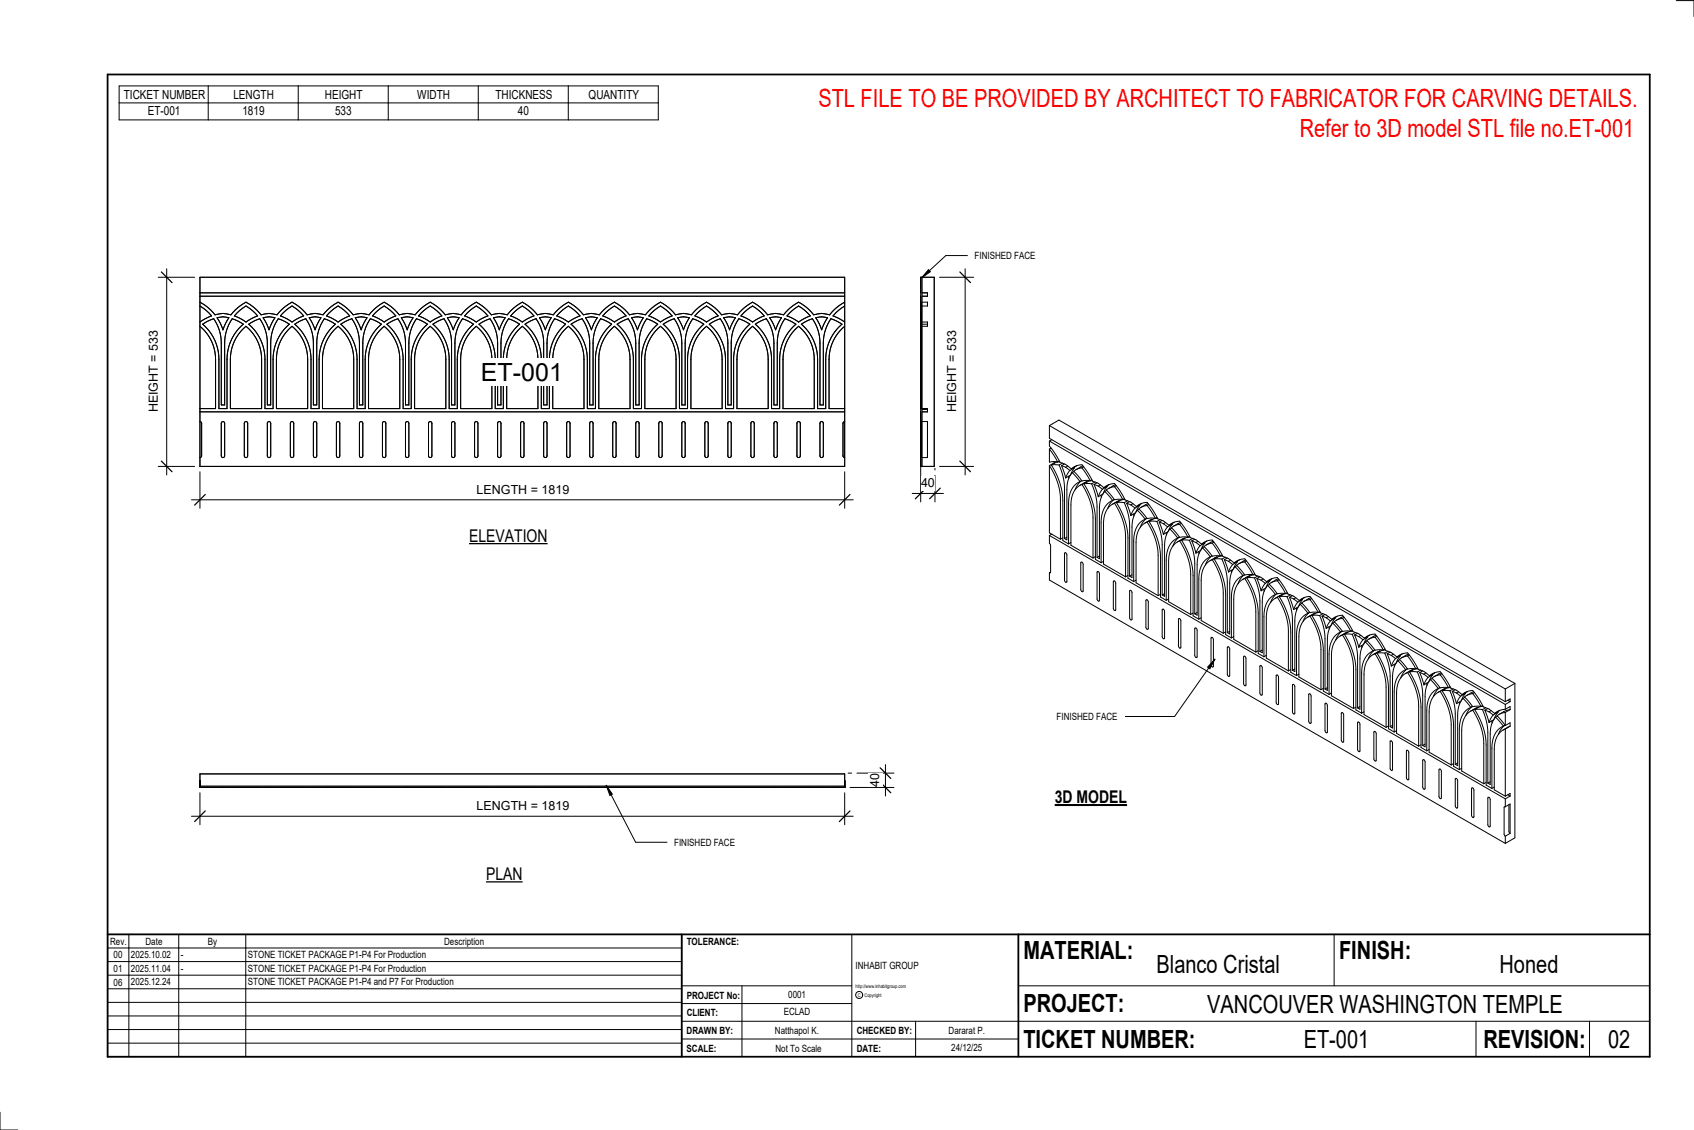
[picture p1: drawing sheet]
<svg xmlns="http://www.w3.org/2000/svg" width="914mm" height="610mm" viewBox="0 0 914 610" stroke-linecap="round" stroke-linejoin="round" font-family="sans-serif">
<g fill="none" stroke="#000" stroke-width=".54">
<path d="M108 150h348v102h-348zM108 158h348M108 160h348M108 176a23 23 0 0 1 8 18v26h-8M108 165l6 5-6 4M108 163l4 3 4 4a13 13 0 0 1 9 0l3-4 5-3 4 3 4 4a13 13 0 0 1 9 0l3-4 5-3 4 3 4 4M109 175l6-3a23 23 0 0 1 4 13v33h2v-33a23 23 0 0 1 4-13l6 3a25 25 0 0 0-8 19v26h-5v-26a25 25 0 0 0-9-19zM117 171h3h4l-4 7zM128 169l5-4 6 5-6 4-6-4zM132 177l1-1a23 23 0 0 1 8 18v26h-17v-26a23 23 0 0 1 8-17zM134 175l6-3a23 23 0 0 1 4 13v33h2v-33a23 23 0 0 1 4-13l6 3a25 25 0 0 0-9 19v26h-4v-26a25 25 0 0 0-9-19zM142 171h3h3l-3 7z"/>
<path d="M153 169l5-4 6 5-6 4-7-4zM156 177l2-1a23 23 0 0 1 8 18v26h-17v-26a23 23 0 0 1 7-17zM159 175l6-3a23 23 0 0 1 4 13v33h2v-33a23 23 0 0 1 4-13l6 3a25 25 0 0 0-9 19v26h-4v-26M159 175a25 25 0 0 1 9 19M167 171h3h3l-3 7zM170 169l-4 1M178 169l5-4 6 5-6 4-7-4zM181 177l2-1a23 23 0 0 1 8 18v26h-17v-26a23 23 0 0 1 7-17zM184 175l6-3a23 23 0 0 1 4 13v33h2v-33a23 23 0 0 1 4-13l6 3a25 25 0 0 0-9 19v26h-4v-26a25 25 0 0 0-9-19zM195 171h3l-3 7-3-7M195 171h-3M202 169l5-4 7 5-7 4-6-4z"/>
<path d="M206 177l1-1a23 23 0 0 1 9 18v26h-17v-26a23 23 0 0 1 7-17zM217 171h3h3l-3 7zM225 172a23 23 0 0 0-4 13M225 172l6 3a25 25 0 0 0-9 19v26h-4v-26a25 25 0 0 0-9-19l6-3a23 23 0 0 1 4 13v33h2v-33M227 169l5-4 6 5-6 4-6-4zM231 177l1-1a23 23 0 0 1 9 18v26h-17v-26a23 23 0 0 1 7-17zM234 175l6-3a23 23 0 0 1 4 13v33h2v-33a23 23 0 0 1 4-13l6 3a25 25 0 0 0-9 19v26h-5v-26a25 25 0 0 0-8-19zM241 171h4h3l-3 7zM252 169l5-4 6 5-6 4-6-4zM256 177l1-1a23 23 0 0 1 9 18v26h-17v-26a23 23 0 0 1 7-17zM259 175l6-3a23 23 0 0 1 4 13v33h1v-33a23 23 0 0 1 5-13l5 3a25 25 0 0 0-8 19v26h-5v-26a25 25 0 0 0-8-19zM266 171h4h3l-3 7z"/>
<path d="M277 169l5-4 6 5-6 4-6-4zM281 177l1-1a23 23 0 0 1 8 18v26h-16v-26a23 23 0 0 1 7-17zM283 175l6-3a23 23 0 0 1 4 13v33h2v-33a23 23 0 0 1 4-13l6 3a25 25 0 0 0-8 19v26h-5v-26a25 25 0 0 0-9-19zM291 171h3h4l-4 7zM302 169l5-4 6 5-6 4-6-4zM306 177l1-1a23 23 0 0 1 8 18v26h-17v-26a23 23 0 0 1 8-17zM308 175l6-3a23 23 0 0 1 4 13v33h2v-33a23 23 0 0 1 4-13l6 3a25 25 0 0 0-9 19v26h-4v-26a25 25 0 0 0-9-19zM316 171h3h3l-3 7zM327 169l5-4 6 5-6 4-7-4zM330 177l2-1a23 23 0 0 1 8 18v26h-17v-26a23 23 0 0 1 7-17zM333 175l6-3a23 23 0 0 1 4 13v33h2v-33a23 23 0 0 1 4-13l6 3a25 25 0 0 0-9 19v26h-4v-26a25 25 0 0 0-9-19zM341 171h3h3l-3 7z"/>
<path d="M352 169l5-4 6 5-6 4-7-4zM355 177l2-1a23 23 0 0 1 8 18v26h-17v-26a23 23 0 0 1 7-17zM358 175l6-3a23 23 0 0 1 4 13v33h2v-33a23 23 0 0 1 4-13l6 3a25 25 0 0 0-9 19v26h-4v-26a25 25 0 0 0-9-19zM366 171h3h3l-3 7zM376 169l5-4 7 5-7 4-6-4zM380 177l1-1a23 23 0 0 1 9 18v26h-17v-26a23 23 0 0 1 7-17zM383 175l6-3a23 23 0 0 1 4 13v33h2v-33a23 23 0 0 1 4-13l6 3a25 25 0 0 0-9 19v26h-4v-26a25 25 0 0 0-9-19zM391 171h3h3l-3 7zM401 169l5-4 7 5-7 4-6-4zM405 177l1-1a23 23 0 0 1 9 18v26h-17v-26a23 23 0 0 1 7-17zM408 175l6-3a23 23 0 0 1 4 13v33h2v-33a23 23 0 0 1 4-13l6 3a25 25 0 0 0-9 19v26h-5v-26a25 25 0 0 0-8-19zM415 171h4h3l-3 7z"/>
<path d="M426 169l5-4 6 5-6 4-6-4zM430 177l1-1a23 23 0 0 1 9 18v26h-17v-26a23 23 0 0 1 7-17zM433 175l6-3a23 23 0 0 1 4 13v33h1v-33a23 23 0 0 1 5-13l5 3a25 25 0 0 0-8 19v26h-5v-26a25 25 0 0 0-8-19zM440 171h4h3l-3 7zM456 176a23 23 0 0 0-8 18v26h8M456 165l-6 5 6 4M456 163l-4 3-4 4a13 13 0 0 0-9 0l-3-4-5-3-4 3-4 4a13 13 0 0 0-9 0l-3-4-5-3-4 3-4 4a13 13 0 0 0-9 0l-3-4-5-3-4 3-4 4a13 13 0 0 0-8 0l-4-4-4-3-5 3-4 4a13 13 0 0 0-8 0l-4-4-4-3-5 3-3 4a13 13 0 0 0-9 0l-4-4-4-3-5 3-3 4a13 13 0 0 0-9 0l-4-4-4-3-4 3-4 4a13 13 0 0 0-9 0l-3-4-5-3-4 3-4 4a13 13 0 0 0-9 0l-3-4-5-3-4 3-4 4a13 13 0 0 0-9 0l-3-4-5-3-4 3-4 4a13 13 0 0 0-8 0l-4-4-4-3-5 3-4 4-4-1M108 227l1 1v18l-1 1M108 222h348M120 228l1-1v1v18a.9 .9 0 0 1-1 1 .9 .9 0 0 1-1-1zM132 228l1-1 1 1v18a.9 .9 0 0 1-1 1 .9 .9 0 0 1-1-1zM145 228l1-1v1v18a.9 .9 0 0 1-1 1 .9 .9 0 0 1-1-1z"/>
<path d="M157 228l1-1 1 1v18a.9 .9 0 0 1-1 1 .9 .9 0 0 1-1-1zM169 228l1-1 1 1v18a.9 .9 0 0 1-1 1 .9 .9 0 0 1-1-1zM182 228l1-1v1v18a.9 .9 0 0 1-1 1 .9 .9 0 0 1 0-1zM194 228l1-1 1 1v18a.9 .9 0 0 1-1 1 .9 .9 0 0 1-1-1zM207 228l1-1v1v18a.9 .9 0 0 1-1 1 .9 .9 0 0 1-1-1zM219 228l1-1 1 1v18a.9 .9 0 0 1-1 1 .9 .9 0 0 1-1-1zM232 228l1-1v1v18a.9 .9 0 0 1-1 1 .9 .9 0 0 1-1-1zM244 228l1-1 1 1v18a.9 .9 0 0 1-1 1 .9 .9 0 0 1-1-1zM256 228l1-1 1 1v18a.9 .9 0 0 1-1 1 .9 .9 0 0 1-1-1zM269 228l1-1v1v18a.9 .9 0 0 1 0 1 .9 .9 0 0 1-1-1zM281 228l1-1 1 1v18a.9 .9 0 0 1-1 1 .9 .9 0 0 1-1-1zM294 228l1-1v1v18a.9 .9 0 0 1-1 1 .9 .9 0 0 1-1-1z"/>
<path d="M306 228l1-1 1 1v18a.9 .9 0 0 1-1 1 .9 .9 0 0 1-1-1zM319 228l1-1v1v18a.9 .9 0 0 1-1 1 .9 .9 0 0 1-1-1zM331 228l1-1 1 1v18a.9 .9 0 0 1-1 1 .9 .9 0 0 1-1-1zM343 228l1-1 1 1v18a.9 .9 0 0 1-1 1 .9 .9 0 0 1-1-1zM356 228l1-1v1v18a.9 .9 0 0 1 0 1 .9 .9 0 0 1-1-1zM368 228l1-1 1 1v18a.9 .9 0 0 1-1 1 .9 .9 0 0 1-1-1zM381 228l1-1v1v18a.9 .9 0 0 1-1 1 .9 .9 0 0 1-1-1zM393 228l1-1 1 1v18a.9 .9 0 0 1-1 1 .9 .9 0 0 1-1-1zM406 228l1-1v1v18a.9 .9 0 0 1-1 1 .9 .9 0 0 1-1-1zM418 228l1-1 1 1v18a.9 .9 0 0 1-1 1 .9 .9 0 0 1-1-1zM430 228l1-1 1 1v18a.9 .9 0 0 1-1 1 .9 .9 0 0 1-1-1zM443 228l1-1v1v18a.9 .9 0 0 1 0 1 .9 .9 0 0 1-1-1z"/>
<path d="M456 227l-1 1v18l1 1"/>
</g>
<path d="M497 150h1v102h-1z" fill="#7c7c7c"/>
<g fill="none" stroke="#000" stroke-width=".54">
<path d="M497 150h7v102h-7zM498 158h3v2h-3M498 150v102M497 176v16M497 165v9M497 171v7M497 163v7v-1M498 174h3M498 165h3M498 163h3M501 163v2M501 174v1h-3"/>
<path d="M501 174v2h-3M497 185v-13v22M497 227v1M498 220h3v2h-3M498 227h3M501 227v1M501 227v20M497 246v1M498 247h3M501 246v1M505 253v1"/>
</g>
<path d="M108 424h348v1h-348z" fill="#7c7c7c"/>
<g fill="none" stroke="#000" stroke-width=".54">
<path d="M566 238v3l5 5a5 5 0 0 0 4 5l3 2M566 230v6l247 143M566 230l247 142M566 230l6-3 246 142M566 238l247 142M568 237l-2 1M108 254v20M456 254v20M566 251l3 5a32 32 0 0 1 3 13v22M566 242l5 7M566 242v7h5M566 251v36l6 4"/>
<path d="M567 242h-1M568 251a37 37 0 0 1 6 19v22l3 1M568 251h4M569 250h.1M569 250l-3 1M569 249v1M572 251a31 31 0 0 1 3 12v28M572 249h-1M572 249h-2l-2 2M573 251l2 1M573 251l2 7M573 250l-1 1"/>
<path d="M575 250l-2 1M575 252l2 2M576 251l-1 1M577 257v1M577 254l-2 4M578 256l-3 2M578 253l3-2a4 4 0 0 1 5 2l2 3a5 5 0 0 0 5 5l3 2M579 255a13 13 0 0 0-3 9v27h-1M579 255l4 5M580 254l-1 1M580 252h.1M580 252l-2 4"/>
<path d="M580 252l-3 2M581 251l-3 2M583 260a11 11 0 0 0-6 12v21M584 259l-2 3-2 2M584 259l-1 1M584 252l-4 2 4 5h4M584 252l4 7M585 251l-4 2M585 252h-1M587 260h-2M587 260l-4 2M587 260h.1"/>
<path d="M589 259h-1M590 259l-2 1-3 1M103 270h358M582 263l2-2 3 5a32 32 0 0 1 3 13v22l-12-7v-22a13 13 0 0 1 4-9zM585 261a37 37 0 0 1 6 19v22l3 2M585 261h4M589 261a31 31 0 0 1 3 12v28M591 261l2 7M591 261l2 1M591 260l-2 1M592 260l-1 1M593 262l2 2"/>
<path d="M594 262h-1M594 267v1M595 264l-2 4M595 267l-2 1M596 263l2-2a4 4 0 0 1 6 3l2 3a5 5 0 0 0 4 4l3 2M596 265a13 13 0 0 0-3 9v27h-1M596 265l5 5M597 265h-1M597 262h1M598 262l-3 4M598 262l-3 2M599 261l-3 2"/>
<path d="M599 273l3-2 2 5a32 32 0 0 1 4 13v22l-12-7v-21a13 13 0 0 1 3-10zM601 270a11 11 0 0 0-7 12v22M601 270l-2 2-1 2M601 269v1M602 263l-5 1 5 6 4-1M602 263l4 6M602 262l-4 2M603 262l-1 1M603 271a37 37 0 0 1 6 19v22l3 2M603 271h4M604 270l-1 1M604 270l-4 2"/>
<path d="M604 270h.1M607 271a31 31 0 0 1 3 13v27M607 269h-1M607 269l-2 1-2 1M608 272l2 6M608 272h2M609 270l-2 1M610 271l-2 1M610 272l3 2M612 272h-2M612 277v1M613 274l-3 4"/>
<path d="M613 277l-3 1M613 273l3-1a4 4 0 0 1 5 2l2 3a5 5 0 0 0 5 4l3 2M614 275a13 13 0 0 0-3 9v28l-1-1M614 275l4 5M615 275h-1M615 272v1M615 273l-2 3M615 273l-2 1M616 272l-3 1M618 272l-2 2M619 280l-2 2-2 2M619 280h-1"/>
<path d="M619 273l-4 1 4 6h5M619 273l5 7M620 272h-2M620 272l-1 1M625 279l-1 1M625 280h-2l-3 1M566 289v4l1 1v15M566 289l247 142M568 288l-2 1M574 290l-2 1M575 298l1 1-1 15v-1zM576 290l-1 1"/>
<path d="M578 293h-1M593 300l-1 1M617 283l2-1 3 4a32 32 0 0 1 3 14v21l-12-7v-21a13 13 0 0 1 4-10zM618 280a11 11 0 0 0-6 12v22M620 281a37 37 0 0 1 6 19v22l4 2M620 281h4M622 280l-2 1M622 280l-4 2M622 280h.1M624 281a31 31 0 0 1 3 13v27M626 282l2 6M626 282l2 1"/>
<path d="M626 280l-2 1M627 281l-1 1M628 283l2 1M629 282l-1 1M629 287l1 2M630 284l-2 4M630 287l-2 1M631 283l3-1a4 4 0 0 1 5 2l2 3a5 5 0 0 0 5 4l3 3M632 285a13 13 0 0 0-3 9v28l-2-1M632 285l4 5M633 285h-1M633 283h.1"/>
<path d="M633 283l-2 4M633 283l-3 1M634 282l-3 1M634 293l3-1 2 4a32 32 0 0 1 4 14v21l-12-6v-22a13 13 0 0 1 3-10zM636 290a11 11 0 0 0-6 12v22M636 282l-3 2M636 290l-2 2-1 3M637 290h-1M637 283l-5 2 5 5h4M637 283l4 7M637 282h-1M638 282l-1 1"/>
<path d="M638 291a37 37 0 0 1 6 20v21l3 2M638 291h4M639 290l-1 1M639 290l-3 2M639 290v1M642 291a31 31 0 0 1 3 13v27M642 289l-1 1M642 290h-2l-2 1M643 292l3 6M643 292l3 1M644 290l-2 1M645 291l-2 1"/>
<path d="M646 293l2 1M647 292l-1 1M647 298v1M648 294l-2 4M648 297l-2 1M649 294l2-2a4 4 0 0 1 5 2l2 3a5 5 0 0 0 5 4l3 3M649 296a13 13 0 0 0-3 9v27l-1-1M649 296l4 4M650 295l-1 1M650 293h.1M650 293l-2 4M650 293l-2 1"/>
<path d="M651 292l-2 2M654 293l-3 1M654 300h-1M654 293l-4 2 4 5h5M654 293l5 7M655 292l-2 1M655 292l-1 1M660 299l-1 1M660 300h-2l-3 2M566 309v4l247 142M567 309h-1M584 303l1 1-1 15-1-1z"/>
<path d="M591 300l-1 1M592 308l1 1v15l-1-1zM596 303l-2 1M601 313l1 2v14l-1-1zM609 310l-1 1M610 318l1 2v14l-1-1zM611 310l-1 1M613 313l-1 1M652 303l2-1 3 4a32 32 0 0 1 3 14v22l-12-7v-22a13 13 0 0 1 4-10zM653 300a11 11 0 0 0-6 12v22M654 300l-2 2-1 3M655 302a37 37 0 0 1 7 19v21l3 2"/>
<path d="M655 302h5M657 300l-1 1M657 300l-4 2M657 300v1M660 302a31 31 0 0 1 2 12v27M661 302l2 7M661 302l2 1M661 301l-1 1M662 301l-1 1M663 303l2 2M664 302l-1 1M665 308v1"/>
<path d="M665 305l-2 4M666 307l-3 2M666 304l3-2a4 4 0 0 1 5 2l2 3a5 5 0 0 0 5 4l3 3M667 306a13 13 0 0 0-3 9v27l-2-1M667 306l4 5M668 305l-1 1M668 303h.1M668 303l-2 4M668 303l-3 2M669 302l-3 2M669 314l3-2 2 4a32 32 0 0 1 4 14v22l-12-7v-22a13 13 0 0 1 3-9zM671 311a11 11 0 0 0-6 11v22"/>
<path d="M671 303l-2 1M672 310l-3 2-1 3M672 310l-1 1M672 303l-5 2 5 5h4M672 303l4 7M672 302l-1 1M673 303h-1M673 312a37 37 0 0 1 6 19v22l3 1M673 312h4M675 311h-2M675 311l-4 2M675 311h.1"/>
<path d="M677 312a31 31 0 0 1 3 12v27M677 310h-1M678 310h-2l-3 2M678 312l3 7M678 312l3 1M679 311l-2 1M680 311l-2 1M681 313l2 2M682 312l-1 1M682 318v1M683 315l-2 4M683 317l-2 2"/>
<path d="M684 314l2-2a4 4 0 0 1 6 2l2 3a5 5 0 0 0 4 5l3 2M684 316a13 13 0 0 0-3 9v27l-1-1M684 316l4 5M685 315l-1 1M685 313h1M686 313l-3 4M686 313l-3 2M687 312l-3 2M689 313l-3 1M689 313l-4 2 4 5h5M689 313l5 7M690 312l-1 1"/>
<path d="M690 313h-1M695 320h-1M619 324l1 1-1 15v-2zM626 321h-1M628 329l1 1-1 15-1-2zM629 320l-2 1M631 323l-1 1M636 334l1 1v15l-1-2zM644 331h-1M645 339l1 1v15l-1-1zM646 330l-1 1M648 333l-1 1"/>
<path d="M687 324l2-2 3 5a32 32 0 0 1 3 13v22l-11-7v-22a13 13 0 0 1 3-9zM688 321a11 11 0 0 0-6 12v21M689 320l-2 3-1 2M689 320l-1 1M691 322a37 37 0 0 1 6 19v22l3 1M691 322h4M692 321h-1M692 321l-4 2M692 321h.1M695 322a31 31 0 0 1 3 12v28M695 320h-2l-2 2M696 322l2 7"/>
<path d="M696 322l2 1M697 321l-2 1M698 321l-2 1M698 323l3 2M699 322l-1 1M700 328v1M701 325l-3 4M701 327l-3 2M701 324l3-2a4 4 0 0 1 5 3l2 3a5 5 0 0 0 5 4l3 2M702 326a13 13 0 0 0-3 9v27h-1M702 326l4 5M703 325l-1 1"/>
<path d="M703 323h.1M703 323l-2 4M703 323l-2 2M704 322l-3 2M705 334l2-2 3 5a32 32 0 0 1 3 13v22l-12-7v-22a13 13 0 0 1 4-9zM706 331a11 11 0 0 0-6 12v21M706 323l-2 1M707 330l-2 3-2 2M707 330l-1 1M707 323l-4 2 4 6 5-1M707 323l5 7M708 322l-2 1"/>
<path d="M708 323h-1M708 332a37 37 0 0 1 6 19v22l3 2M708 332h4M710 331l-2 1M710 331l-4 2M710 331h.1M712 332a31 31 0 0 1 3 12v28M712 330h.1M713 330l-2 1-3 1M714 332l2 7M714 332l2 1M714 331l-2 1"/>
<path d="M715 331l-1 1M716 333l2 2M717 333h-1M717 338l1 1M718 335l-2 4M718 338l-2 1M719 334l3-1a4 4 0 0 1 5 2l2 3a5 5 0 0 0 4 4l3 2M719 336a13 13 0 0 0-2 9v27h-2M719 336l5 5M720 336h-1M720 333h1M721 333l-2 4"/>
<path d="M721 333l-3 2M722 332l-3 2M725 334l-5 1 5 6h4M725 334l4 7M725 333l-4 2M726 333l-1 1M730 340l-1 1M654 344l1 1v15l-1-1zM662 341l-2 1M663 349l1 1-1 15-1-1zM664 341h-2M666 343l-1 1"/>
<path d="M671 354l2 1-1 15-1-1zM679 351l-1 1M680 359l1 1v15l-1-1zM681 351h-1M684 354h-2M722 344l3-1 2 4a32 32 0 0 1 4 14v21l-12-7v-21a13 13 0 0 1 3-10zM724 341a11 11 0 0 0-7 12v22M724 341l-2 2-1 2M725 340l-1 1M726 342a37 37 0 0 1 6 19v22l3 2M726 342h4M727 341l-1 1"/>
<path d="M727 341l-4 2M727 341h.1M730 342a31 31 0 0 1 3 13v27M730 341h-2l-2 1M731 343l2 6M731 343h2M732 341l-2 1M733 342l-2 1M733 343l3 2M735 343h-2M735 348v1M736 345l-3 4"/>
<path d="M736 348l-3 1M736 344l3-1a4 4 0 0 1 5 2l2 3a5 5 0 0 0 5 4l3 2M737 346a13 13 0 0 0-3 9v28l-1-1M737 346l4 5M738 346h-1M738 343v1M738 344l-2 3M738 344l-2 1M739 343l-3 1M740 354l2-1 3 4a32 32 0 0 1 3 14v21l-12-7v-21a13 13 0 0 1 4-10zM741 351a11 11 0 0 0-6 12v22M741 343l-2 2"/>
<path d="M742 351l-2 2-1 3M742 351h-1M742 344l-4 2 4 5h5M742 344l5 7M743 343h-2M743 343l-1 1M743 352a37 37 0 0 1 6 19v22l4 2M743 352h4M745 351l-1 1M745 351l-4 2M745 351h.1M747 352a31 31 0 0 1 3 13v27"/>
<path d="M748 350l-1 1M748 351h-2l-3 1M749 353l2 6M749 353l2 1M749 351l-2 1M750 352l-1 1M751 354l2 1M752 353l-1 1M752 358l1 2M753 355l-2 4M754 358l-3 1M754 354l3-1a4 4 0 0 1 5 2l2 3a5 5 0 0 0 5 4l3 3"/>
<path d="M755 356a13 13 0 0 0-3 10v27l-2-1M755 356l4 5M756 356h-1M756 354h.1M756 354l-2 4M756 354l-3 1M757 353l-3 1M760 354l-5 2 5 5h4M760 354l4 7M760 353l-4 2M761 353l-1 1M689 364l1 1v15l-1-1z"/>
<path d="M697 361l-2 1M698 369l1 1v15l-1-1zM699 361l-1 1M701 364h-1M707 374l1 1-1 15-1-1zM714 371l-1 1M715 379l2 2-1 14-1-1zM717 371l-2 1M719 374l-2 1M757 364l3-1 2 4a32 32 0 0 1 4 14v22l-12-7v-22a13 13 0 0 1 3-10zM759 361a11 11 0 0 0-6 12v22M759 361l-2 2-1 3"/>
<path d="M760 361h-1M761 363a37 37 0 0 1 6 19v21l3 2M761 363h4M762 361l-1 1M762 361l-3 2M762 361l1 1M765 363a31 31 0 0 1 3 12v27M765 360l-1 1M765 361h-2l-2 2M766 363l3 6M766 363l3 1M767 361l-2 2"/>
<path d="M768 362l-2 1M769 364l2 1M770 363l-1 1M770 369v1M771 365l-2 4M771 368l-2 1M772 365l2-2a4 4 0 0 1 6 2l1 3a5 5 0 0 0 5 4l3 3M772 367a13 13 0 0 0-3 9v27l-1-1M772 367l4 4M773 366l-1 1M773 364h.1M773 364l-2 4"/>
<path d="M773 364l-2 1M774 363l-2 2M775 374l2-1 3 4a32 32 0 0 1 3 14v22l-12-7v-22a13 13 0 0 1 4-10zM776 371a11 11 0 0 0-6 12v22M777 371l-2 2-1 3M777 371h-1M777 364l-4 2 4 5h5M777 364l5 7M778 363l-4 2M778 364h-1M778 373a37 37 0 0 1 7 19v21l3 2M778 373h5"/>
<path d="M780 371l-1 1M780 371l-4 3M780 371v1M783 373a31 31 0 0 1 3 12v27M783 370l-1 1M783 371h-2l-3 2M784 373l2 7M784 373l2 1M784 372l-1 1M785 372l-1 1M786 374l2 2M787 373l-1 1"/>
<path d="M788 379v1M788 376l-2 4M789 378l-3 2M789 375l3-2a4 4 0 0 1 5 2l2 3a5 5 0 0 0 5 5l3 2M790 377a13 13 0 0 0-3 9v27l-1-1M790 377l4 5M791 376l-1 1M791 374h.1M791 374l-2 4M791 374l-3 2M792 373l-3 2M794 374l-2 1"/>
<path d="M795 374l-4 2 4 5h4M795 374l4 7M795 373l-1 1M796 374h-1M813 372v7M814 378l1 1M815 379v-2l-2 2M815 379l-2 1M818 369l-5 3M818 369v83l-5 3M724 384l1 2v14l-1-1zM732 381l-1 1"/>
<path d="M733 390l1 1v15l-1-2zM734 381l-1 1M736 384l-1 1M742 395l1 1-1 15v-2zM749 392h-1M751 400l1 1-1 15-1-2zM752 391l-2 1M754 394l-1 1M792 385l3-2 2 5a32 32 0 0 1 4 13v22l-12-7v-22a13 13 0 0 1 3-9zM794 382a11 11 0 0 0-6 11v22M795 381l-2 2-2 3M795 381l-1 1"/>
<path d="M796 383a37 37 0 0 1 6 19v22l3 1M796 383h4M798 382h-2M798 382l-4 2M798 382h.1M800 383a31 31 0 0 1 3 12v27M800 381h-1M801 381h-2l-3 2M802 383l2 7M802 383l2 1M802 382l-2 1M803 382l-1 1"/>
<path d="M804 384l2 2M805 383l-1 1M805 389v1M806 386l-2 4M806 388l-2 2M807 387a13 13 0 0 0-3 9v27l-1-1M807 387l4 5M808 386l-1 1M808 384h1M809 384l-3 4M809 384l-3 2M810 383l-3 2"/>
<path d="M810 395l3-2v37l-6-4v-22a13 13 0 0 1 3-9zM811 392a11 11 0 0 0-6 12v21M812 384l-3 1M812 391l-2 3-1 2M812 391l-1 1M813 384l-5 2 5 5M813 383h-4l-2 2M813 380v3M813 384v7M813 391l2-1v2M813 383l2-2v2M815 392h-1"/>
<path d="M815 383l-3 1M815 392l-4 2M815 383l-2 1M458 417h2M759 405l1 1v15l-1-1zM767 402l-1 1M768 410l1 1v15l-1-1zM769 401l-1 1M771 404l-1 1M777 415l1 1v15l-1-1zM785 412l-2 1M786 420l1 1-1 15v-1z"/>
<path d="M787 412h-1M789 414l-1 1M108 425h8M108 425h6zM108 425h1M108 425h12M108 425v-8h348v8M108 425h348M108 424h348M117 425h3zM118 425h-9h11M120 425h11h-8"/>
<path d="M120 425h13M120 425h4zM124 425h9M127 425h6zM132 425h1M133 425h1M133 425h12M133 425h8M133 425h6zM142 425h3zM143 425h-9h11M145 425h3z"/>
<path d="M145 425h11h-9M145 425h13M149 425h9M151 425h7zM157 425h1M158 425h1M158 425h12M158 425h8M158 425h6zM167 425h3zM168 425h-9h11M170 425h3"/>
<path d="M170 425h11h-8M170 425h13M172 425h1M174 425h9M176 425h7zM182 425h1M183 425h12M183 425h8M183 425h6zM193 425h-9h10M194 425h-2h3M194 425h1"/>
<path d="M195 425h3zM195 425h11h-9M195 425h12M199 425h8M201 425h6zM206 425h1M207 425h1M207 425h8M207 425h9M207 425h7zM215 425h-6h11M215 425h3"/>
<path d="M215 425h5M217 425h3zM220 425h3zM220 425h1M220 425h12M221 425h10h-9M224 425h8M226 425h6zM231 425h1M232 425h1M232 425h13M232 425h9"/>
<path d="M232 425h6zM241 425h4zM242 425h-8h11M245 425h3zM245 425h11h-9M249 425h8M251 425h6zM256 425h1M257 425h1M257 425h13M257 425h9M257 425h6z"/>
<path d="M266 425h4zM267 425h-8h11M270 425h3zM270 425h10h-8M270 425h12M274 425h8M276 425h6zM281 425h1M282 425h1M282 425h12M282 425h8M282 425h6z"/>
<path d="M291 425h3zM292 425h-9h11M294 425h4zM294 425h11h-8M294 425h13M298 425h9M301 425h6zM306 425h1M307 425h1M307 425h3M307 425h8M307 425h6h-3"/>
<path d="M310 425h9M316 425h3zM317 425h-9h11M319 425h3zM319 425h11h-9M319 425h13M323 425h9M325 425h7zM331 425h1M332 425h1M332 425h12M332 425h8"/>
<path d="M332 425h6zM341 425h3zM342 425h-9h11M344 425h3zM344 425h11h-9M344 425h13M348 425h9M350 425h7zM356 425h1M357 425h.1M357 425h12M357 425h8"/>
<path d="M357 425h6zM366 425h3zM367 425h-9h11M369 425h3zM369 425h11h-9M369 425h12M373 425h8M375 425h6zM380 425h1M381 425h1M381 425h13M381 425h9"/>
<path d="M381 425h7zM391 425h3zM392 425h-9h11M394 425h3zM394 425h11h-6M394 425h12M396 425h3M398 425h8M400 425h6zM405 425h1M406 425h1M406 425h13"/>
<path d="M406 425h9M406 425h7zM415 425h4zM416 425h-8h11M419 425h3zM419 425h11h-9M419 425h12M423 425h8M425 425h6zM430 425h1M431 425h1M431 425h13"/>
<path d="M431 425h9M431 425h6zM440 425h4zM441 425h-8h11M444 425h3zM444 425h10h-8M444 425h12M448 425h8M450 425h6zM455 425h1M795 425l1 1-1 15-1-1zM802 422l-1 1"/>
<path d="M803 430l1 1v15l-1-1zM804 422h-1M807 425h-2M813 435l-1 1v14l1 1M813 431v4M813 435l2-1v16M814 429h1M814 434v14l1 2M815 429v-1l-2 2M815 429l-2 2M813 451v4M815 450l-2 1"/>
</g>
<path d="M111 267l-6 6M459 267l-6 6" fill="none" stroke="#000" stroke-width=".67"/>
<path d="M257 260h50v8h-50z" fill="#fff"/>
<path d="M85 150h20M90 145v111M85 252h20" fill="none" stroke="#000" stroke-width=".54"/>
<path d="M87 147l6 5M87 249l6 5" fill="none" stroke="#000" stroke-width=".67"/>
<g fill="#fff">
<path d="M79 178h8v45h-8z"/>
<path d="M260 193h44v15h-44z"/>
</g>
<path d="M507 150h19M521 145v111M507 252h19" fill="none" stroke="#000" stroke-width=".54"/>
<path d="M518 147l6 5M518 249l6 5" fill="none" stroke="#000" stroke-width=".67"/>
<path d="M510 178h8v45h-8z" fill="#fff"/>
<path d="M497 223v48M505 256v15M492 266h17" fill="none" stroke="#000" stroke-width=".54"/>
<path d="M500 263l-6 6M508 263l-6 6" fill="none" stroke="#000" stroke-width=".67"/>
<path d="M497 257h7v7h-7z" fill="#fff"/>
<path d="M108 428v17M456 428v17M103 440h358" fill="none" stroke="#000" stroke-width=".54"/>
<path d="M111 437l-6 6M459 437l-6 6" fill="none" stroke="#000" stroke-width=".67"/>
<path d="M257 431h50v8h-50z" fill="#fff"/>
<path d="M463 417h20M478 412v17M459 425h24" fill="none" stroke="#000" stroke-width=".54"/>
<path d="M475 414l6 6M475 422l6 6" fill="none" stroke="#000" stroke-width=".67"/>
<path d="M469 417h7v8h-7z" fill="#fff"/>
<g fill="none" stroke="#000" stroke-width=".54">
<path d="M905 0h9v9M460 504v66M720 504v28M891 504h-341v37M368 532h92M401 532v38M550 532h341M368 551h523M368 541h92M494 551v19M797 551v19M858 551v19"/>
<path d="M368 561h182M0 600v10h10"/>
<circle cx="464" cy="537" r="1.9"/>
</g>
<path d="M58 40h833v530h-833zM58 504h833M368 504v66M550 504v66" fill="none" stroke="#000" stroke-width=".96"/>
<g fill="#fff">
<path d="M652 534h192v15h-192z"/>
<path d="M513 562h17v6h-17z"/>
<path d="M425 533h10v6h-10z"/>
<path d="M423 543h15v6h-15z"/>
<path d="M418 553h24v6h-24z"/>
<path d="M624 513h68v15h-68z"/>
<path d="M809 513h33v15h-33z"/>
<path d="M512 553h20v6h-20z"/>
<path d="M704 553h35v15h-35z"/>
<path d="M442 45h443v16h-443z"/>
<path d="M868 553h12v15h-12z"/>
<path d="M61 512h5v6h-5z"/>
<path d="M61 520h5v6h-5z"/>
<path d="M61 527h5v6h-5z"/>
</g>
<path d="M64 46h291v19h-291zM64 56h291M112 46v19M161 46v19M210 46v19M258 46v19M307 46v19" fill="none" stroke="#000" stroke-width=".54"/>
<path d="M253 284h43v10h-43z" fill="#fff"/>
<path d="M253 293h43" fill="none" stroke="#000" stroke-width=".69" stroke-linecap="butt"/>
<path d="M262 466h20v11h-20z" fill="#fff"/>
<path d="M262 476h20" fill="none" stroke="#000" stroke-width=".69" stroke-linecap="butt"/>
<path d="M569 424h40v12h-40z" fill="#fff"/>
<path d="M569 434h39" fill="none" stroke="#000" stroke-width="1.1" stroke-linecap="butt"/>
<path d="M702 62h182v15h-182z" fill="#fff"/>
<g fill="none" stroke="#000" stroke-width=".54">
<path d="M522 138h-11l-14 12M501 145l1 2-5 3zM656 356l-3 5-1-1zM656 356l-22 31h-27M327 424l4 4-2 1zM327 424l16 30h17M58 504h310v66h-310zM58 519h310M58 511h310M70 504v66M96 504v66M133 504v66"/>
<path d="M58 533h310M58 526h310M58 555h310M58 548h310M58 541h310M58 563h310"/>
</g>
<path d="M501 145l1 2-5 3zM656 356l-3 5-1-1zM327 424l4 4-2 1z" fill="#000"/>
<g font-size="13.5" fill="#f00">
<text x="442" y="58">STL FILE TO BE PROVIDED BY ARCHITECT TO FABRICATOR FOR CARVING DETAILS.</text>
<text x="702" y="74">Refer to 3D model STL file no.ET-001</text>
</g>
<g font-size="13.5">
<text x="260" y="205">ET-001</text>
<text x="552" y="517">MATERIAL:</text>
<text x="723" y="517">FINISH:</text>
<text x="624" y="525">Blanco Cristal</text>
<text x="809" y="525">Honed</text>
<text x="552" y="546">PROJECT:</text>
<text x="652" y="546">VANCOUVER WASHINGTON TEMPLE</text>
<text x="552" y="565">TICKET NUMBER:</text>
<text x="704" y="565">ET-001</text>
<text x="801" y="565">REVISION:</text>
<text x="868" y="565">02</text>
</g>
<g font-size="9.4">
<text x="253" y="292">ELEVATION</text>
<text x="569" y="433">3D MODEL</text>
<text x="262" y="475">PLAN</text>
</g>
<g font-size="6.7">
<text x="67" y="53">TICKET NUMBER</text>
<text x="126" y="53">LENGTH</text>
<text x="175" y="53">HEIGHT</text>
<text x="225" y="53">WIDTH</text>
<text x="267" y="53">THICKNESS</text>
<text x="318" y="53">QUANTITY</text>
<text x="80" y="62">ET-001</text>
<text x="131" y="62">1819</text>
<text x="181" y="62">533</text>
<text x="280" y="62">40</text>
<text x="85" y="223" transform="rotate(-90 85 223)">HEIGHT = 533</text>
<text x="516" y="223" transform="rotate(-90 516 223)">HEIGHT = 533</text>
<text x="497" y="263">40</text>
<text x="257" y="266">LENGTH = 1819</text>
<text x="475" y="425" transform="rotate(-90 475 425)">40</text>
<text x="257" y="437">LENGTH = 1819</text>
</g>
<g font-size="5.4">
<text x="526" y="140">FINISHED FACE</text>
<text x="570" y="388">FINISHED FACE</text>
<text x="364" y="456">FINISHED FACE</text>
<text x="59" y="510">Rev.</text>
<text x="79" y="510">Date</text>
<text x="112" y="510">By</text>
<text x="240" y="510">Description</text>
<text x="371" y="510">TOLERANCE:</text>
<text x="61" y="517">00</text>
<text x="71" y="517">2025.10.02</text>
<text x="98" y="517">-</text>
<text x="134" y="517">STONE TICKET PACKAGE P1-P4 For Production</text>
<text x="61" y="525">01</text>
<text x="71" y="524">2025.11.04</text>
<text x="98" y="524">-</text>
<text x="134" y="524">STONE TICKET PACKAGE P1-P4 For Production</text>
<text x="462" y="523">INHABIT GROUP</text>
<text x="61" y="532">06</text>
<text x="71" y="532">2025.12.24</text>
<text x="134" y="532">STONE TICKET PACKAGE P1-P4 and P7 For Production</text>
<text x="371" y="539">PROJECT No:</text>
<text x="425" y="538">0001</text>
<text x="371" y="548">CLIENT:</text>
<text x="423" y="548">ECLAD</text>
<text x="371" y="558">DRAWN BY:</text>
<text x="418" y="558">Natthapol K.</text>
<text x="462" y="558">CHECKED BY:</text>
<text x="512" y="558">Dararat P.</text>
<text x="371" y="567">SCALE:</text>
<text x="419" y="567">Not To Scale</text>
<text x="462" y="567">DATE:</text>
<text x="513" y="567">24/12/25</text>
</g>
<g font-size="2.7">
<text x="462" y="533">http://www.inhabitgroup.com</text>
<text x="463" y="538">C</text>
<text x="467" y="538">Copyright</text>
</g>
</svg>
